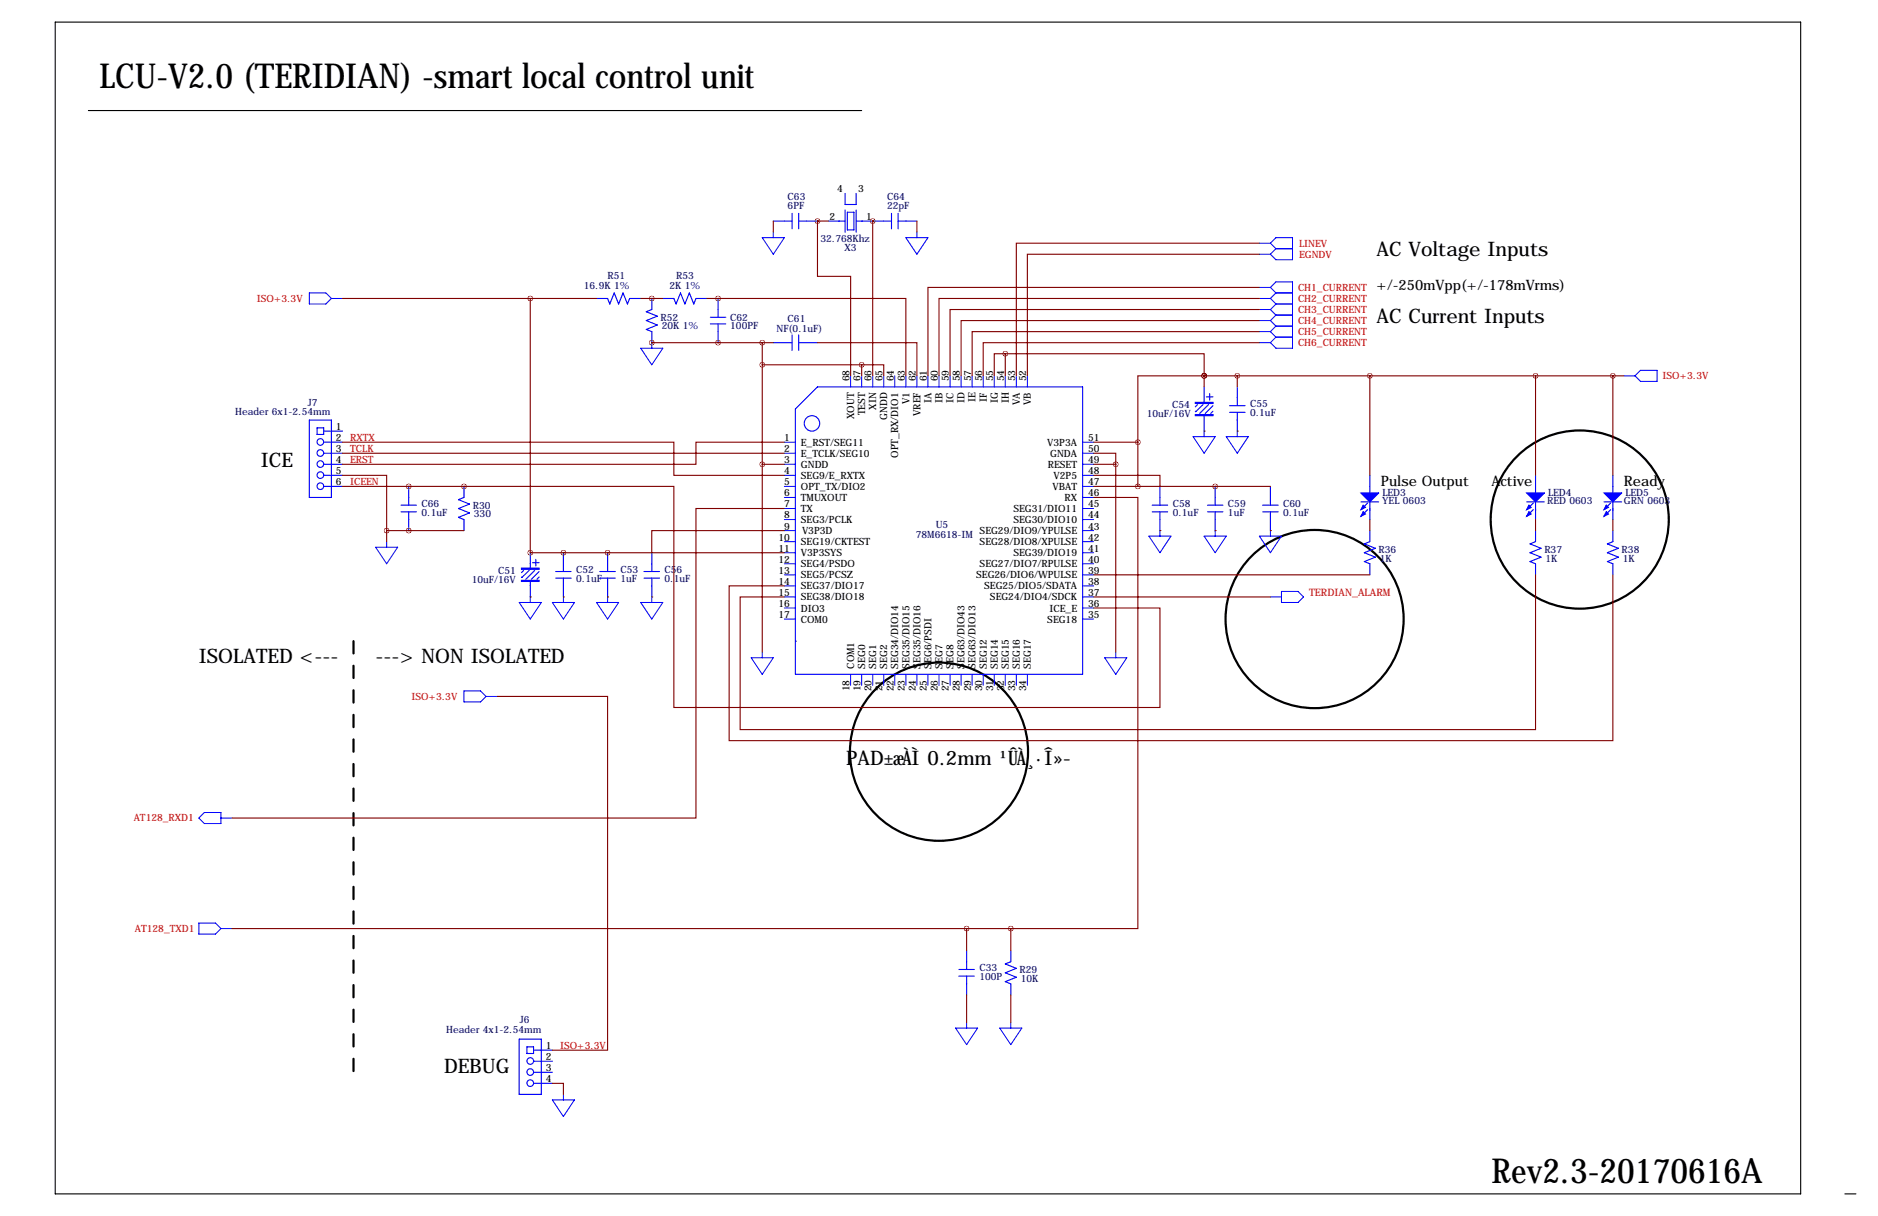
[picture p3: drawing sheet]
<svg xmlns="http://www.w3.org/2000/svg" width="432mm" height="279mm" viewBox="0 0 432 279" stroke-linecap="round" stroke-linejoin="round" font-family="sans-serif">
<path d="M12.7 5.1h401.3v269.2h-401.3zM20.3 25.4h177.8M424.2 274.3h2.5" fill="none" stroke="#000" stroke-width=".25"/>
<path d="M81.3 147.3v99.1" fill="none" stroke="#000" stroke-width=".51" stroke-dasharray="2.8 2.8"/>
<g fill="none" stroke="#000" stroke-width=".51">
<circle cx="363.2" cy="119.4" r="20.5"/>
<circle cx="302.3" cy="142.2" r="20.5"/>
<circle cx="215.9" cy="172.7" r="20.5"/>
</g>
<g fill="none" stroke="#00f" stroke-width=".25">
<path d="M177.8 50.8h4.3M182.1 49v3.6M183.6 49v3.6M183.6 50.8h4.4M190.5 50.8h3.8M194.3 44.4v2.6h2.5v-2.6M194.3 48.3v5M194.8 48.8h1.5v4h-1.5zM196.8 48.3v5M196.8 50.8h8.2M205 49v3.6M206.5 50.8h4.3"/>
<path d="M206.5 49v3.6M137.2 68.6h2.5l.5 1.2 1-2.5 1 2.5 1.1-2.5 1 2.5 .5-1.2h2.5M149.9 68.6v2.5l-1.3 .5 2.5 1-2.5 1.1 2.5 1-2.5 1 1.3 .5v2.5M152.4 68.6h2.5l.5 1.2 1.1-2.5 1 2.5 1-2.5 1 2.5 .5-1.2h2.6M163.3 72.9h3.6M163.3 74.4h3.6M165.1 68.6v4.3M165.1 74.4v4.3M177.8 78.7h4.3M182.1 77v3.5M183.6 77v3.5M183.6 78.7h4.4"/>
<path d="M71.1 96.5h5.1v17.8h-5.1zM72.9 98.3h1.5v1.5h-1.5zM74.4 99.1h4.3M188 88.9h60.9v66h-66v-60.9zM275.3 93l-.5 .5M276.6 93l-1.7 1.6-.1-.1M276.9 88.9v3.8M276.9 95.2v3.9M277.4 91.2h1.5M277.9 93l-2.1 2M278.1 90.4v1.5M278.9 93.2l-1.8 1.8"/>
<path d="M278.9 94.5l-.5 .5M282.7 93.2h3.6M282.7 94.7h3.6M284.5 88.9v4.3M284.5 94.7v4.4M74.4 101.6h4.3M74.4 104.1h4.3M74.4 106.7h4.3M74.4 109.2h4.3M74.4 111.8h4.3M92.2 116.1h3.6M92.2 117.6h3.6"/>
<path d="M94 111.8v4.3M94 117.6v4.3M106.7 111.8v2.5l-1.3 .5 2.5 1-2.5 1 2.5 1.1-2.5 1 1.3 .5v2.5M264.9 116.1h3.6M264.9 117.6h3.6M266.7 111.8v4.3M266.7 117.6v4.3M277.6 116.1h3.6M277.6 117.6h3.6M279.4 111.8v4.3M279.4 117.6v4.3M290.3 116.1h3.6"/>
<path d="M290.3 117.6h3.6M292.1 111.8v4.3M292.1 117.6v4.3M312.9 115.3h4.1M314.5 115.6l-1.6 1.5M314.5 117.1l-1.6 1.5M315 109.2v10.2M351 115.3h4.1M352.6 115.6l-1.6 1.5M352.6 117.1l-1.6 1.5M353.1 109.2v10.2M368.8 115.3h4.1"/>
<path d="M370.3 115.6l-1.5 1.5M370.3 117.1l-1.5 1.5M370.8 109.2v10.2M120.4 131.1l-.5 .5M121.7 131.1l-1.7 1.6-.1-.1M121.9 127v3.8M121.9 133.3v3.9M122.4 129.3h1.6M122.9 131.1l-2 2M123.2 128.5v1.5M124 131.3l-1.8 1.8M124 132.6l-.6 .5"/>
<path d="M127.8 131.3h3.5M127.8 132.8h3.5M129.5 127v4.3M129.5 132.8v4.4M137.9 131.3h3.6M137.9 132.8h3.6M139.7 127v4.3M139.7 132.8v4.4M148.1 131.3h3.5M148.1 132.8h3.5M149.9 127v4.3M149.9 132.8v4.4"/>
<path d="M315 121.9v2.6l-1.3 .5 2.5 1-2.5 1 2.5 1-2.5 1 1.3 .5v2.6M353.1 121.9v2.6l-1.3 .5 2.5 1-2.5 1 2.5 1-2.5 1 1.3 .5v2.6M370.8 121.9v2.6l-1.2 .5 2.5 1-2.5 1 2.5 1-2.5 1 1.2 .5v2.6M222.2 218.4v4.4M232.4 218.4v2.6l-1.3 .5 2.6 1-2.6 1 2.6 1-2.6 1.1 1.3 .5v2.5M119.4 238.8h5.1v12.7h-5.1zM220.5 222.8h3.5M220.5 224.3h3.5M222.2 224.3v4.3M121.2 240.5h1.5v1.6h-1.5zM122.7 241.3h4.3M122.7 243.8h4.3"/>
<path d="M122.7 246.4h4.3M122.7 248.9h4.3"/>
<circle cx="186.7" cy="97.3" r="1.78"/>
<circle cx="73.7" cy="109.2" r=".76"/>
<circle cx="73.7" cy="111.7" r=".76"/>
<circle cx="73.7" cy="104.1" r=".76"/>
<circle cx="73.7" cy="106.6" r=".76"/>
<circle cx="73.7" cy="101.5" r=".76"/>
<circle cx="121.9" cy="248.9" r=".76"/>
<circle cx="121.9" cy="243.8" r=".76"/>
<circle cx="121.9" cy="246.3" r=".76"/>
</g>
<g fill="none" stroke="#00f" stroke-width=".23">
<path d="M175.3 54.6h5l-2.5 3.8zM177.8 53.3v1.3M208.3 54.6h5.1l-2.6 3.8zM210.8 53.3v1.3M289.6 55.9h2.5M289.6 58.4h2.5M292.1 55.9l1.3-1.3h3.8v5.1h-3.8l-1.3-1.3M292.1 55.9l1.3 1.3M293.4 57.2h3.8M293.4 57.2l-1.3 1.2M71.1 67.3h3.8l1.3 1.3-1.3 1.2h-3.8zM76.2 68.6h2.5"/>
<path d="M149.9 78.7v1.3M289.6 68.6h2.5M289.6 66h2.5M289.6 71.1h2.5M289.6 73.7h2.5M289.6 76.2h2.5M289.6 78.7h2.5M292.1 66l1.3-1.2h3.8v15.2h-3.8l-1.3-1.3M292.1 66l1.3 1.3M292.1 68.6l1.3 1.2M292.1 71.1l1.3 1.3M292.1 73.7l1.3 1.2"/>
<path d="M292.1 76.2l1.3 1.3M293.4 69.8h3.8M293.4 67.3h3.8M293.4 67.3l-1.3 1.3M293.4 72.4h3.8M293.4 69.8l-1.3 1.3M293.4 74.9h3.8M293.4 72.4l-1.3 1.3M293.4 77.5h3.8M293.4 74.9l-1.3 1.3M293.4 77.5l-1.3 1.2M147.3 80h5.1l-2.5 3.8z"/>
<path d="M195.6 86.4v2.5M198.1 86.4v2.5M200.7 86.4v2.5M203.2 86.4v2.5M205.7 86.4v2.5M208.3 86.4v2.5M210.8 86.4v2.5M213.4 86.4v2.5M215.9 86.4v2.5M218.4 86.4v2.5M221 86.4v2.5M223.5 86.4v2.5"/>
<path d="M226.1 86.4v2.5M228.6 86.4v2.5M231.1 86.4v2.5M233.7 86.4v2.5M236.2 86.4v2.5M276.9 99.1v1.2M284.5 99.1v1.2M373.4 86.4h2.5M375.9 86.4l1.3-1.3h3.8v2.5h-3.8zM180.3 101.6h2.6M180.3 104.1h2.6M180.3 106.7h2.6"/>
<path d="M180.3 109.2h2.6M180.3 111.8h2.6M180.3 114.3h2.6M180.3 116.8h2.6M180.3 119.4h2.6M248.9 101.6h2.6M248.9 104.1h2.6M248.9 106.7h2.6M248.9 109.2h2.6M248.9 111.8h2.6M248.9 114.3h2.6M248.9 116.8h2.6"/>
<path d="M248.9 119.4h2.6M274.3 100.3h5.1l-2.5 3.8zM281.9 100.3h5.1l-2.5 3.8zM86.4 125.7h5l-2.5 3.8zM88.9 124.5v1.2M119.4 138.4h5.1l-2.6 3.8zM121.9 137.2v1.2M127 138.4h5.1l-2.6 3.8zM129.5 137.2v1.2M137.2 138.4h5l-2.5 3.8zM139.7 137.2v1.2M147.3 138.4h5.1l-2.5 3.8z"/>
<path d="M149.9 137.2v1.2M180.3 121.9h2.6M180.3 124.5h2.6M180.3 127h2.6M180.3 129.5h2.6M180.3 132.1h2.6M180.3 134.6h2.6M180.3 137.2h2.6M180.3 139.7h2.6M248.9 121.9h2.6M248.9 124.5h2.6M248.9 127h2.6"/>
<path d="M248.9 129.5h2.6M248.9 132.1h2.6M248.9 134.6h2.6M248.9 137.2h2.6M248.9 139.7h2.6M264.2 123.2h5l-2.5 3.8zM266.7 121.9v1.3M276.9 123.2h5l-2.5 3.8zM279.4 121.9v1.3M289.6 123.2h5l-2.5 3.8zM292.1 137.2h2.5M292.1 121.9v1.3"/>
<path d="M294.6 135.9h3.8l1.3 1.3-1.3 1.2h-3.8zM106.7 158.8h3.8l1.3 1.2-1.3 1.3h-3.8zM172.7 151.1h5.1l-2.5 3.8zM175.3 149.9v1.2M180.3 142.2h2.6M195.6 154.9v2.6M198.1 154.9v2.6M200.7 154.9v2.6M203.2 154.9v2.6M205.7 154.9v2.6M208.3 154.9v2.6M210.8 154.9v2.6"/>
<path d="M213.4 154.9v2.6M215.9 154.9v2.6M218.4 154.9v2.6M221 154.9v2.6M223.5 154.9v2.6M226.1 154.9v2.6M228.6 154.9v2.6M231.1 154.9v2.6M233.7 154.9v2.6M236.2 154.9v2.6M248.9 142.2h2.6M254 151.1h5.1l-2.6 3.8z"/>
<path d="M256.5 149.9v1.2M111.8 160h2.5M45.7 188l1.3-1.3h3.8v2.5h-3.8zM50.8 188h2.5M45.7 212.1h3.8l1.3 1.3-1.3 1.2h-3.8zM50.8 213.4h2.5M219.7 236.2h5.1l-2.6 3.8zM222.2 234.9v1.3M229.9 236.2h5l-2.5 3.8zM232.4 234.9v1.3M127 252.7h5.1l-2.6 3.8zM129.5 251.5v1.2"/>
</g>
<path d="M182.9 147.3h.1" fill="none" stroke="#000080" stroke-width=".23"/>
<g fill="#00f" stroke="#00f" stroke-width=".25">
<path d="M119.9 130.6h4.1v.2h-4.1z"/>
<path d="M119.9 133.3h4.1v.3h-4.1z"/>
<path d="M274.8 92.5h4.1v.2h-4.1z"/>
<path d="M274.8 95.2h4.1v.3h-4.1z"/>
<path d="M312.9 113.3h4.1l-2 2z"/>
<path d="M313.4 116.1l.5 .5-1 .5z"/>
<path d="M313.4 117.6l.5 .5-1 .5z"/>
<path d="M351 113.3h4.1l-2 2z"/>
<path d="M351.5 116.1l.5 .5-1 .5z"/>
<path d="M351.5 117.6l.5 .5-1 .5z"/>
<path d="M368.8 113.3h4.1l-2.1 2z"/>
<path d="M369.3 116.1l.5 .5-1 .5z"/>
<path d="M369.3 117.6l.5 .5-1 .5z"/>
</g>
<g fill="none" stroke="#800000" stroke-width=".25">
<path d="M177.8 50.8v2.5M188 50.8v12.7h7.6v22.9M188 50.8h.1M188 50.8h2.5M200.7 50.8h.1M200.7 50.8v35.6M210.8 50.8v2.5M289.6 55.9h-55.9v30.5M289.6 58.4h-53.4v28M78.7 68.6h58.5M121.9 68.6v58.4M147.3 68.6h5.1"/>
<path d="M149.9 78.7h.1M149.9 68.6h.1M149.9 78.7h27.9M162.6 68.6h2.5M165.1 68.6h.1M165.1 68.6h43.2v17.8M165.1 78.7h.1M175.3 78.7v71.2M188 78.7h22.8v7.7M289.6 66h-76.2v20.4M289.6 68.6h-73.7v17.8M289.6 71.1h-71.2v15.3"/>
<path d="M289.6 73.7h-68.6v12.7M289.6 76.2h-66.1v10.2M289.6 78.7h-63.5v7.7M175.3 83.8h22.8M198.1 83.8h5.1v2.6M198.1 83.8v2.6M231.1 81.3h-2.5v5.1M231.1 81.3h45.8v5.1M231.1 81.3v5.1M276.9 86.4h-15.3v15.2M276.9 99.1h.1M276.9 86.4h.1"/>
<path d="M276.9 86.4v2.5M276.9 86.4h96.5M284.5 99.1h.1M284.5 86.4v2.5M315 86.4v22.8M353.1 86.4v22.8M370.8 86.4v22.8M78.7 101.6h76.2v7.6h25.4M78.7 109.2h10.2v12.7M78.7 111.8h28M78.7 104.1h101.6M94 111.8h.1"/>
<path d="M106.7 111.8h.1M106.7 111.8h48.2v50.8h111.8v-22.9h-15.2M175.3 106.7h5M180.3 101.6h-20.3v5.1h-81.3M180.3 116.8h-20.3v71.2h-106.7M251.5 104.1h5v2.6M251.5 109.2h15.2v2.6M251.5 114.3h10.1v99.1h-29.2M251.5 106.7h5M251.5 111.8h40.6M251.5 101.6h10.1M256.5 106.7v43.2"/>
<path d="M261.6 101.6v10.2M279.4 111.8h.1M315 119.4v2.5M353.1 119.4v2.5M370.8 119.4v2.5M88.9 121.9v2.6M88.9 121.9h17.8M94 121.9h.1M121.9 127h.1M121.9 137.2h.1M121.9 127h58.4M129.5 127h.1"/>
<path d="M129.5 137.2h.1M139.7 127h.1M139.7 137.2h.1M149.9 137.2h.1M180.3 121.9h-30.4v5.1M251.5 132.1h63.5M251.5 137.2h40.6M266.7 121.9h.1M279.4 121.9h.1M292.1 121.9h.1M353.1 132.1v35.5h-182.9v-30.4h10.1M370.8 132.1v38.1h-203.2v-35.6h12.7"/>
<path d="M114.3 160h25.4v81.3h-12.7M53.3 213.4h179.1M222.2 213.4v5M232.4 213.4v5M222.2 228.6v6.3M232.4 228.6v6.3M127 248.9h2.5v2.6"/>
</g>
<path d="M175.2 106.7a.05 .05 0 0 0 .1 0 .05 .05 0 0 0-.1 0zM198.1 83.8a.05 .05 0 0 0 .1 0 .05 .05 0 0 0-.1 0zM129.5 127a.05 .05 0 0 0 .1 0 .05 .05 0 0 0-.1 0zM121.9 127a.05 .05 0 0 0 .1 0 .05 .05 0 0 0-.1 0zM276.8 86.4a.05 .05 0 0 0 .1 0 .05 .05 0 0 0-.1 0zM284.4 86.4a.05 .05 0 0 0 .1 0 .05 .05 0 0 0-.1 0zM175.2 83.8a.05 .05 0 0 0 .1 0 .05 .05 0 0 0-.1 0zM175.2 78.7a.05 .05 0 0 0 .1 0 .05 .05 0 0 0-.1 0zM149.8 78.7a.05 .05 0 0 0 .1 0 .05 .05 0 0 0-.1 0zM149.8 68.6a.05 .05 0 0 0 .1 0 .05 .05 0 0 0-.1 0zM121.9 68.6a.05 .05 0 0 0 .1 0 .05 .05 0 0 0-.1 0zM187.9 50.8a.05 .05 0 0 0 .1 0 .05 .05 0 0 0-.1 0zM200.6 50.8a.05 .05 0 0 0 .1 0 .05 .05 0 0 0-.1 0zM256.5 106.7a.05 .05 0 0 0 .1 0 .05 .05 0 0 0-.1 0zM261.6 101.6a.05 .05 0 0 0 .1 0 .05 .05 0 0 0-.1 0zM261.6 111.8a.05 .05 0 0 0 .1 0 .05 .05 0 0 0-.1 0zM93.9 121.9a.05 .05 0 0 0 .1 0 .05 .05 0 0 0-.1 0zM93.9 111.8a.05 .05 0 0 0 .1 0 .05 .05 0 0 0-.1 0zM106.6 111.8a.05 .05 0 0 0 .1 0 .05 .05 0 0 0-.1 0zM314.9 86.4a.05 .05 0 0 0 .1 0 .05 .05 0 0 0-.1 0zM353 86.4a.05 .05 0 0 0 .1 0 .05 .05 0 0 0-.1 0zM370.8 86.4a.05 .05 0 0 0 .1 0 .05 .05 0 0 0-.1 0zM276.8 86.4a.05 .05 0 0 0 .1 0 .05 .05 0 0 0-.1 0zM231.1 81.3a.05 .05 0 0 0 .1 0 .05 .05 0 0 0-.1 0zM222.2 213.4a.05 .05 0 0 0 .1 0 .05 .05 0 0 0-.1 0zM232.4 213.4a.05 .05 0 0 0 .1 0 .05 .05 0 0 0-.1 0z" fill="#800000" stroke="#800000" stroke-width="1.1"/>
<g font-size="7.9">
<text x="22.9" y="20.3">LCU-V2.0 (TERIDIAN) -smart local control unit</text>
<text x="342.9" y="271.8">Rev2.3-20170616A</text>
</g>
<g font-size="4.6">
<text x="316.5" y="58.9">AC Voltage Inputs</text>
<text x="316.5" y="74.2">AC Current Inputs</text>
<text x="59.9" y="107.2">ICE</text>
<text x="45.7" y="152.4">ISOLATED &lt;---</text>
<text x="86.4" y="152.4">---&gt; NON ISOLATED</text>
<text x="194.6" y="175.8">PAD±æÀÌ 0.2mm ¹ÛÀ¸·Î»-</text>
<text x="102.1" y="246.6">DEBUG</text>
</g>
<g font-size="3.3">
<text x="316.5" y="66.5">+/-250mVpp(+/-178mVrms)</text>
<text x="317.5" y="111.8">Pulse Output</text>
<text x="342.9" y="111.8">Active</text>
<text x="373.4" y="111.8">Ready</text>
</g>
<text font-size="2.4" fill="#f00" x="301" y="136.9">TERDIAN_ALARM</text>
<g font-size="2.3" fill="#000080">
<text x="181.1" y="46">C63</text>
<text x="204" y="46">C64</text>
<text x="181.1" y="48">6PF</text>
<text x="204" y="48">22pF</text>
<text x="188.6" y="55.6">32.768Khz</text>
<text x="194.2" y="57.7">X3</text>
<text x="139.7" y="64.1">R51</text>
<text x="155.4" y="64.1">R53</text>
<text x="134.2" y="66.4">16.9K 1%</text>
<text x="153.9" y="66.4">2K 1%</text>
<text x="151.9" y="73.7">R52</text>
<text x="152.1" y="75.7">20K 1%</text>
<text x="167.9" y="73.7">C62</text>
<text x="167.9" y="75.7">100PF</text>
<text x="178.6" y="76.2">NF(0.1uF)</text>
<text x="181.1" y="73.9">C61</text>
<text x="54.1" y="95.3">Header 6x1-2.54mm</text>
<text x="70.8" y="93.2">J7</text>
<text x="263.7" y="95.8">10uF/16V</text>
<text x="269.5" y="93.7">C54</text>
<text x="287.4" y="93.6">C55</text>
<text x="287.4" y="95.6">0.1uF</text>
<text x="96.9" y="116.4">C66</text>
<text x="96.9" y="118.5">0.1uF</text>
<text x="108.7" y="116.8">R30</text>
<text x="109" y="118.9">330</text>
<text x="269.6" y="116.4">C58</text>
<text x="269.6" y="118.5">0.1uF</text>
<text x="282.3" y="116.4">C59</text>
<text x="282.3" y="118.5">1uF</text>
<text x="295" y="116.4">C60</text>
<text x="295" y="118.5">0.1uF</text>
<text x="317.8" y="115.9">YEL 0603</text>
<text x="317.8" y="114">LED3</text>
<text x="355.7" y="115.9">RED 0603</text>
<text x="355.9" y="114">LED4</text>
<text x="373.4" y="115.9">GRN 0603</text>
<text x="373.7" y="114">LED5</text>
<text x="210.6" y="123.7">78M6618-IM</text>
<text x="215.1" y="121.4">U5</text>
<text x="114.6" y="131.8">C51</text>
<text x="132.5" y="131.7">C52</text>
<text x="142.6" y="131.7">C53</text>
<text x="152.8" y="131.7">C56</text>
<text x="317" y="127">R36</text>
<text x="317.2" y="129">1K</text>
<text x="355.1" y="127">R37</text>
<text x="355.3" y="129">1K</text>
<text x="372.9" y="127">R38</text>
<text x="373.1" y="129">1K</text>
<text x="108.5" y="133.9">10uF/16V</text>
<text x="132.5" y="133.7">0.1uF</text>
<text x="142.6" y="133.7">1uF</text>
<text x="152.8" y="133.7">0.1uF</text>
<text x="225.2" y="223.1">C33</text>
<text x="225.2" y="225.1">100P</text>
<text x="234.4" y="223.5">R29</text>
<text x="234.7" y="225.6">10K</text>
<text x="102.6" y="237.3">Header 4x1-2.54mm</text>
<text x="119.5" y="234.9">J6</text>
</g>
<g font-size="2.3">
<text x="192.5" y="44">4</text>
<text x="197.3" y="44">3</text>
<text x="190.7" y="50.5">2</text>
<text x="199.1" y="50.5">1</text>
<text x="195.3" y="87.6" transform="rotate(-90 195.3 87.6)">68</text>
<text x="197.9" y="87.6" transform="rotate(-90 197.9 87.6)">67</text>
<text x="200.4" y="87.6" transform="rotate(-90 200.4 87.6)">66</text>
<text x="202.9" y="87.6" transform="rotate(-90 202.9 87.6)">65</text>
<text x="205.5" y="87.6" transform="rotate(-90 205.5 87.6)">64</text>
<text x="208" y="87.6" transform="rotate(-90 208 87.6)">63</text>
<text x="210.6" y="87.6" transform="rotate(-90 210.6 87.6)">62</text>
<text x="213.1" y="87.6" transform="rotate(-90 213.1 87.6)">61</text>
<text x="215.6" y="87.6" transform="rotate(-90 215.6 87.6)">60</text>
<text x="218.2" y="87.6" transform="rotate(-90 218.2 87.6)">59</text>
<text x="220.7" y="87.6" transform="rotate(-90 220.7 87.6)">58</text>
<text x="223.3" y="87.6" transform="rotate(-90 223.3 87.6)">57</text>
<text x="225.8" y="87.6" transform="rotate(-90 225.8 87.6)">56</text>
<text x="228.3" y="87.6" transform="rotate(-90 228.3 87.6)">55</text>
<text x="230.9" y="87.6" transform="rotate(-90 230.9 87.6)">54</text>
<text x="233.4" y="87.6" transform="rotate(-90 233.4 87.6)">53</text>
<text x="236" y="87.6" transform="rotate(-90 236 87.6)">52</text>
<text x="198.9" y="95.4" transform="rotate(-90 198.9 95.4)">TEST</text>
<text x="201.5" y="94.1" transform="rotate(-90 201.5 94.1)">XIN</text>
<text x="209.1" y="92.9" transform="rotate(-90 209.1 92.9)">V1</text>
<text x="211.6" y="95.6" transform="rotate(-90 211.6 95.6)">VREF</text>
<text x="214.2" y="92.5" transform="rotate(-90 214.2 92.5)">IA</text>
<text x="216.7" y="92.5" transform="rotate(-90 216.7 92.5)">IB</text>
<text x="219.2" y="92.5" transform="rotate(-90 219.2 92.5)">IC</text>
<text x="221.8" y="92.7" transform="rotate(-90 221.8 92.7)">ID</text>
<text x="224.3" y="92.4" transform="rotate(-90 224.3 92.4)">IE</text>
<text x="226.9" y="92.3" transform="rotate(-90 226.9 92.3)">IF</text>
<text x="229.4" y="92.7" transform="rotate(-90 229.4 92.7)">IG</text>
<text x="231.9" y="92.7" transform="rotate(-90 231.9 92.7)">IH</text>
<text x="234.5" y="93.1" transform="rotate(-90 234.5 93.1)">VA</text>
<text x="237" y="93.1" transform="rotate(-90 237 93.1)">VB</text>
<text x="77.2" y="98.8">1</text>
<text x="77.2" y="101.3">2</text>
<text x="180.3" y="101.3">1</text>
<text x="196.4" y="96.2" transform="rotate(-90 196.4 96.2)">XOUT</text>
<text x="204" y="96.5" transform="rotate(-90 204 96.5)">GNDD</text>
<text x="250.2" y="101.3">51</text>
<text x="77.2" y="103.9">3</text>
<text x="77.2" y="106.4">4</text>
<text x="180.3" y="103.9">2</text>
<text x="180.3" y="106.4">3</text>
<text x="184.1" y="102.4">E_RST/SEG11</text>
<text x="184.1" y="104.9">E_TCLK/SEG10</text>
<text x="184.1" y="107.5">GNDD</text>
<text x="206.5" y="105.2" transform="rotate(-90 206.5 105.2)">OPT_RX/DIO1</text>
<text x="240.8" y="102.4">V3P3A</text>
<text x="240.9" y="107.5">RESET</text>
<text x="241.5" y="104.9">GNDA</text>
<text x="250.2" y="106.4">49</text>
<text x="250.2" y="103.9">50</text>
<text x="77.2" y="109">5</text>
<text x="77.2" y="111.5">6</text>
<text x="180.3" y="109">4</text>
<text x="180.3" y="111.5">5</text>
<text x="184.1" y="110">SEG9/E_RXTX</text>
<text x="184.1" y="112.6">OPT_TX/DIO2</text>
<text x="242" y="112.6">VBAT</text>
<text x="242.2" y="110">V2P5</text>
<text x="250.2" y="111.5">47</text>
<text x="250.2" y="109">48</text>
<text x="180.3" y="114">6</text>
<text x="180.3" y="116.6">7</text>
<text x="180.3" y="119.1">8</text>
<text x="184.1" y="115.1">TMUXOUT</text>
<text x="184.1" y="117.6">TX</text>
<text x="233" y="117.6">SEG31/DIO11</text>
<text x="244.8" y="115.1">RX</text>
<text x="250.2" y="119.1">44</text>
<text x="250.2" y="116.6">45</text>
<text x="250.2" y="114">46</text>
<text x="179" y="124.2">10</text>
<text x="180.3" y="121.7">9</text>
<text x="184.1" y="120.2">SEG3/PCLK</text>
<text x="184.1" y="125.3">SEG19/CKTEST</text>
<text x="184.4" y="122.7">V3P3D</text>
<text x="225.2" y="125.3">SEG28/DIO8/XPULSE</text>
<text x="225.2" y="122.7">SEG29/DIO9/YPULSE</text>
<text x="233" y="120.2">SEG30/DIO10</text>
<text x="250.2" y="124.2">42</text>
<text x="250.2" y="121.7">43</text>
<text x="179" y="126.7">11</text>
<text x="179" y="129.3">12</text>
<text x="179" y="131.8">13</text>
<text x="184.1" y="127.8">V3P3SYS</text>
<text x="184.1" y="130.3">SEG4/PSDO</text>
<text x="225.2" y="130.3">SEG27/DIO7/RPULSE</text>
<text x="233" y="127.8">SEG39/DIO19</text>
<text x="250.2" y="131.8">39</text>
<text x="250.2" y="129.3">40</text>
<text x="250.2" y="126.7">41</text>
<text x="179" y="134.4">14</text>
<text x="179" y="136.9">15</text>
<text x="184.1" y="132.9">SEG5/PCSZ</text>
<text x="184.1" y="135.4">SEG37/DIO17</text>
<text x="184.1" y="138">SEG38/DIO18</text>
<text x="224.5" y="132.9">SEG26/DIO6/WPULSE</text>
<text x="226.3" y="135.4">SEG25/DIO5/SDATA</text>
<text x="227.6" y="138">SEG24/DIO4/SDCK</text>
<text x="250.2" y="136.9">37</text>
<text x="250.2" y="134.4">38</text>
<text x="179" y="139.4">16</text>
<text x="179" y="142">17</text>
<text x="184.1" y="140.5">DIO3</text>
<text x="184.1" y="143">COM0</text>
<text x="240.8" y="143">SEG18</text>
<text x="241.3" y="140.5">ICE_E</text>
<text x="250.2" y="142">35</text>
<text x="250.2" y="139.4">36</text>
<text x="196.4" y="153.7" transform="rotate(-90 196.4 153.7)">COM1</text>
<text x="198.9" y="153.7" transform="rotate(-90 198.9 153.7)">SEG0</text>
<text x="201.5" y="153.7" transform="rotate(-90 201.5 153.7)">SEG1</text>
<text x="204" y="153.7" transform="rotate(-90 204 153.7)">SEG2</text>
<text x="206.5" y="153.7" transform="rotate(-90 206.5 153.7)">SEG34/DIO14</text>
<text x="209.1" y="153.7" transform="rotate(-90 209.1 153.7)">SEG35/DIO15</text>
<text x="211.6" y="153.7" transform="rotate(-90 211.6 153.7)">SEG35/DIO16</text>
<text x="214.2" y="153.7" transform="rotate(-90 214.2 153.7)">SEG6/PSDI</text>
<text x="216.7" y="153.7" transform="rotate(-90 216.7 153.7)">SEG7</text>
<text x="219.2" y="153.7" transform="rotate(-90 219.2 153.7)">SEG8</text>
<text x="221.8" y="153.7" transform="rotate(-90 221.8 153.7)">SEG63/DIO43</text>
<text x="224.3" y="153.7" transform="rotate(-90 224.3 153.7)">SEG63/DIO13</text>
<text x="226.9" y="153.7" transform="rotate(-90 226.9 153.7)">SEG12</text>
<text x="229.4" y="153.7" transform="rotate(-90 229.4 153.7)">SEG14</text>
<text x="231.9" y="153.7" transform="rotate(-90 231.9 153.7)">SEG15</text>
<text x="234.5" y="153.7" transform="rotate(-90 234.5 153.7)">SEG16</text>
<text x="237" y="153.7" transform="rotate(-90 237 153.7)">SEG17</text>
<text x="195.3" y="158.8" transform="rotate(-90 195.3 158.8)">18</text>
<text x="197.9" y="158.8" transform="rotate(-90 197.9 158.8)">19</text>
<text x="200.4" y="158.8" transform="rotate(-90 200.4 158.8)">20</text>
<text x="202.9" y="158.8" transform="rotate(-90 202.9 158.8)">21</text>
<text x="205.5" y="158.8" transform="rotate(-90 205.5 158.8)">22</text>
<text x="208" y="158.8" transform="rotate(-90 208 158.8)">23</text>
<text x="210.6" y="158.8" transform="rotate(-90 210.6 158.8)">24</text>
<text x="213.1" y="158.8" transform="rotate(-90 213.1 158.8)">25</text>
<text x="215.6" y="158.8" transform="rotate(-90 215.6 158.8)">26</text>
<text x="218.2" y="158.8" transform="rotate(-90 218.2 158.8)">27</text>
<text x="220.7" y="158.8" transform="rotate(-90 220.7 158.8)">28</text>
<text x="223.3" y="158.8" transform="rotate(-90 223.3 158.8)">29</text>
<text x="225.8" y="158.8" transform="rotate(-90 225.8 158.8)">30</text>
<text x="228.3" y="158.8" transform="rotate(-90 228.3 158.8)">31</text>
<text x="230.9" y="158.8" transform="rotate(-90 230.9 158.8)">32</text>
<text x="233.4" y="158.8" transform="rotate(-90 233.4 158.8)">33</text>
<text x="236" y="158.8" transform="rotate(-90 236 158.8)">34</text>
<text x="125.5" y="241">1</text>
<text x="125.5" y="243.6">2</text>
<text x="125.5" y="246.1">3</text>
<text x="125.5" y="248.7">4</text>
</g>
<g font-size="2.3" fill="#f00">
<text x="298.7" y="56.6">LINEV</text>
<text x="298.7" y="59.2">EGNDV</text>
<text x="59.1" y="69.3">ISO+3.3V</text>
<text x="298.4" y="66.8">CH1_CURRENT</text>
<text x="298.4" y="69.3">CH2_CURRENT</text>
<text x="298.4" y="71.9">CH3_CURRENT</text>
<text x="298.4" y="74.4">CH4_CURRENT</text>
<text x="298.4" y="77">CH5_CURRENT</text>
<text x="298.4" y="79.5">CH6_CURRENT</text>
<text x="382.3" y="87.1">ISO+3.3V</text>
<text x="80.5" y="101.3">RXTX</text>
<text x="80.5" y="103.9">TCLK</text>
<text x="80.5" y="106.4">ERST</text>
<text x="80.5" y="111.5">ICEEN</text>
<text x="94.6" y="160.8">ISO+3.3V</text>
<text x="30.7" y="188.7">AT128_RXD1</text>
<text x="31" y="214.1">AT128_TXD1</text>
<text x="128.8" y="241">ISO+3.3V</text>
</g>
</svg>
